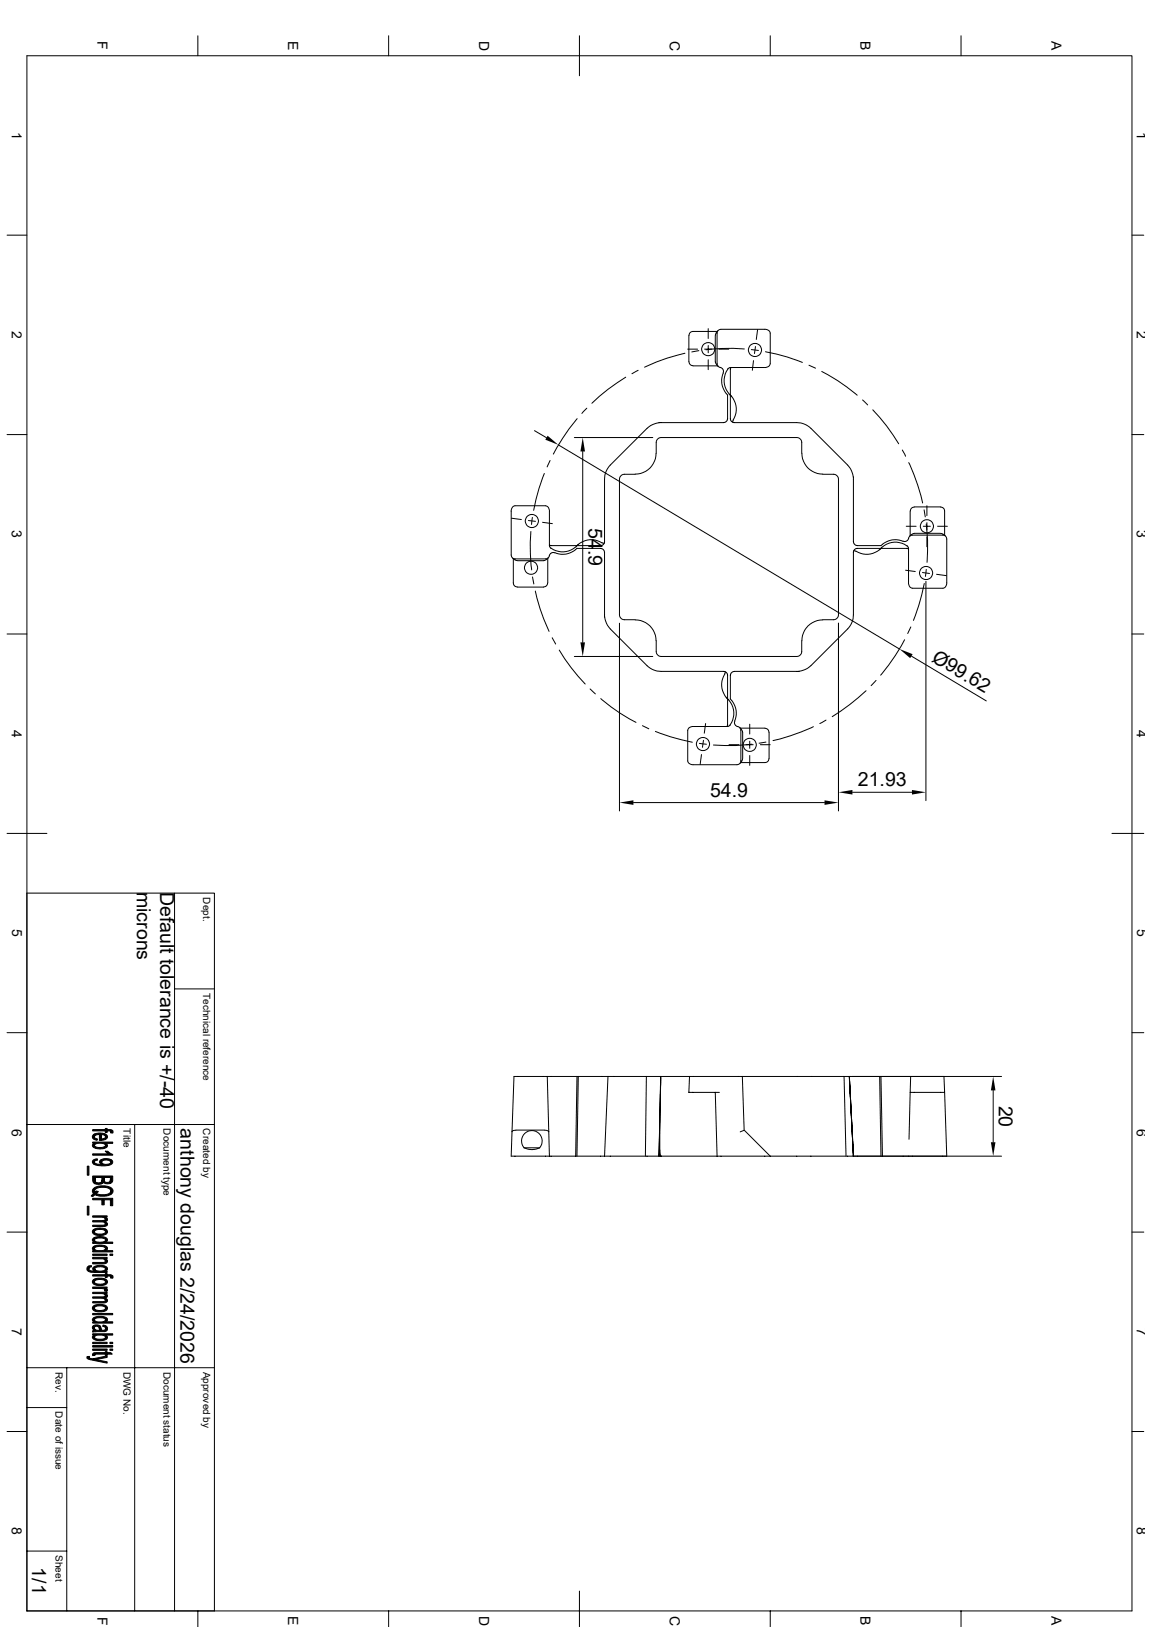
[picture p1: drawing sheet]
<svg xmlns="http://www.w3.org/2000/svg" width="297mm" height="420mm" viewBox="0 0 297 420" stroke-linecap="round" stroke-linejoin="round" font-family="sans-serif">
<g fill="none" stroke="#000" stroke-width=".26">
<path d="M6.9 14.4h285.2v401.4h-285.2zM51.1 9.2v5.2M100.3 9.2v5.2M149.5 9.2v10.4M198.8 9.2v5.2M248 9.2v5.2M1.8 60.7h5.1M292.1 60.7h3M161.5 97.4a48.5 48.5 0 0 0-8.8 6.7M164.7 95.6l-1.6 .9M176.7 91.2a48.8 48.8 0 0 0-10.4 3.6M177.5 90.1h2.5"/>
<path d="M177.8 86.6v6.8M177.8 93.4l.3 .7 .7 .3M178.8 94.4h6.4M180.3 90.5l-1.8 .3M181.8 90.1h1.9M182.8 84.8v2.6M182.8 89.2v1.9M182.8 92.9v2.5M184.6 86.6v6.8M184.6 93.4l.2 .5 .5 .7M184.8 86l-.2 .6M185.1 85.6h-6.3l-.7 .3-.3 .7"/>
<path d="M185.2 85.4l-.4 .6M185.5 90.1h2.5M185.8 94.8l.6 .4 .3 .7a5.9 5.9 0 0 0 1 6.1v6.2l-.1 .4-.5 .4-17 .1M187.8 95.3a5.2 5.2 0 0 0 1 7.1 5.7 5.7 0 0 1 .3 6.3v.3M188.6 94.9l-.9 .4M188.6 94.9h8.8a1.28 1.28 0 0 0 1.4-1v-7.9a1.3 1.3 0 0 0-1.4-1h-11.3l-.8 .3-.3 .7v7.9l.3 .6 .5 .4M188.6 94.9l-.1 13.3 .3 .6 .6 .3h16.2a5.3 5.3 0 0 1 3.7 1.5l9.4 9.5 1 1.4 .5 1.6M192.1 90.1a47.9 47.9 0 0 0-9.9 .2M193.9 90.3l1.8 .2M194.4 93.1l-.3 2.5M194.9 89.5l-.2 1.8M195.5 85.1l-.3 2.5"/>
<path d="M197.5 90.8a45.9 45.9 0 0 1 9.6 2.8M208.7 94.3l1.7 .7M212 95.9a46.5 46.5 0 0 1 9.2 6.1M1.8 112.2h5.1M137.9 111.2l3.1 1.8M141.9 118.9l-.7 1.6M144.1 114.9l88 52.6M148.2 112.9h20.2M148.9 108.1a47.9 47.9 0 0 0-6.1 9.1M150.4 116.5v49.3M151.4 105.4l-1.2 1.3M169.3 117a5.3 5.3 0 0 1-5.4 5.4"/>
<path d="M169.3 117l.1-3.1 .6-.8 .6-.2h35l.6 .2 .6 .8 .1 3.1M170.1 109.1l-1.7 .5-1.4 1-9.5 9.5a5.3 5.3 0 0 0-1.5 3.6v16.3l-.3 .5-.5 .3-13.4-.1M188.3 101.8l.5 .5M206.9 117a5.3 5.3 0 0 0 5.4 5.4M222.6 103.3l1.3 1.2M225.2 105.8a48 48 0 0 1 6.7 8.8M232.8 116.2l.9 1.6M234.5 119.4a47.7 47.7 0 0 1 3.6 10.4M292.1 112.2h3M132 133.8l2.5 .3M136.4 134.4l1.8 .2M137 137.2a47.6 47.6 0 0 0 .2 9.9"/>
<path d="M137.4 133.6l-.2 1.8M140 134.8l2.5 .4M140.5 122.2a48.1 48.1 0 0 0-2.8 9.5M141.8 132a1.28 1.28 0 0 0-1-1.4h-7.9a1.3 1.3 0 0 0-1 1.4v11.3l.3 .7 .7 .3h7.9l.6-.2 .4-.6M141.8 132v8.7M163.9 122.4l-3.1 .1-.8 .6-.1 .6v35l.3 .9 .9 .4a9.3 9.3 0 0 1 5.5 .7 5.3 5.3 0 0 1 2.7 4.7M212.3 122.4l3.1 .1 .8 .6 .2 .6v35l-.4 .9-.9 .4a9.9 9.9 0 0 0-4.9 .4 5.4 5.4 0 0 0-3.3 5M220.2 123.1l.1 17.1 .4 .5 .4 .1h6.2a6.2 6.2 0 0 1 6.3-1l.5-.3 .4-.6M220.2 123.1h.1M233.8 135.8h2.6M234.4 138.9l.4-.6 .7-.2h7.8l.7 .3 .3 .7v11.4a1.3 1.3 0 0 1-1 1.3h-7.8a1.28 1.28 0 0 1-1.1-1.3v-8.8M235.2 138l-.5 .4"/>
<path d="M235.9 137.7l-.7 .3M235.9 130.9l-.7 .3-.3 .7v6.4M235.9 137.7h6.8M235.9 130.9h6.8M238.3 135.8h1.8M238.5 131.6l.3 1.8M239 135.3a47.9 47.9 0 0 1 .2 9.9M239.2 130.6v2.5M239.2 134.9v1.9M239.2 138.6v2.5M241.9 135.8h2.6M242.7 137.7l.6 .2"/>
<path d="M242.7 130.9l.8 .3 .3 .7v6.3M243.3 137.9l.6 .4M132.3 144.1l1.2 .6M132.5 144.2v6.3l.1 .5 .4 .4 .5 .2 6.8-.1 .7-.3 .3-.7M133.5 144.7h6.8M137.4 148.9l.4 1.8M138.1 152.6a47.2 47.2 0 0 0 3.6 10.4M141 144.4l-.7 .3M141.4 144.1v6.4M141.5 144l-.4 .4M141.8 140.7l.4 .9M143.2 142.7h-.9l-.6 .8"/>
<path d="M143.2 142.7a5.2 5.2 0 0 0 5.7-1.1h6.2l.4 .1 .4 .5 .1 16.9a5.9 5.9 0 0 0 1.9 3.7l9.1 9a5.3 5.3 0 0 0 3.6 1.5h16.3l.5 .3 .3 .6-.1 13.3M148.5 141.2a5.1 5.1 0 0 1-6.3 .3M149.2 140.5l-.5 .5M155.3 140.1a5.1 5.1 0 0 0-6.7 1.1M155.3 140.1l.6 .2M227.5 141.4l-.5 .5M227.6 141.2a5.7 5.7 0 0 1-7.1 1h-.2M233.7 147.2l2.5 .3M234 140.9a5.1 5.1 0 0 0-6.3 .3M234 140.8l.4 .9M234.4 141.7l-13.3-.1-.6 .3-.3 .6v16.2a5.3 5.3 0 0 1-1.5 3.6l-9.4 9.5-1.5 1-1.6 .5M238 147.8l1.9 .2"/>
<path d="M238.5 150.6a51.8 51.8 0 0 1-2.8 9.5M238.9 150.1v56.6M239 147l-.2 1.8M241.7 148.3l2.5 .3M1.8 163.7h5.1M142.5 164.6l.9 1.6M144.3 167.8a48 48 0 0 0 6.7 8.8M148.2 169.5h20.2M152.3 177.8l1.3 1.3M159.9 160.9v48.4M169.3 165.4l.1 3.1 .6 .8 .6 .2h35l.6-.2 .6-.8 .1-3.1M187 174a5.1 5.1 0 0 0 1.1 6.7"/>
<path d="M187.2 173.4l-.2 .6M206.2 173.3l-17.1 .1-.5 .4-.1 .4v6.2a6.2 6.2 0 0 1 1 6.2l.3 .6 .6 .4M206.2 173.3h.1M216.4 160.9v48.4M223.5 178.3a55.8 55.8 0 0 1-8.7 6.7M226.1 175.6l-1.3 1.4M233.4 165.1a49.9 49.9 0 0 1-6.2 9.2M235 161.8l-.8 1.7M235.2 169.4l19.3 11.5M292.1 163.7h3M155 180.3a44.7 44.7 0 0 0 9.1 6.2M165.8 187.3l1.6 .8"/>
<path d="M169.1 188.8a51.8 51.8 0 0 0 9.5 2.8M180.5 191.9l1.8 .2M181 194.8l-.3 2.5M181.5 191.1l-.2 1.8M182.1 186.8l-.4 2.5M187.4 180.1l.5 .5M187.6 187.5h-8.7a1.28 1.28 0 0 0-1.4 1.1v7.8a1.3 1.3 0 0 0 1.4 1h11.3l.7-.3 .3-.7v-7.8l-.2-.7-.6-.4M188.1 180.8a4.8 4.8 0 0 1 0 6.6l-.5 .1M188.1 192.2h2.6M190.9 187.8l.4 .5M191 188h6.4l.7 .3 .3 .7 .1 6.8-.4 .8-.7 .2h-6.3M191.3 188.3l.3 .7"/>
<path d="M191.6 195.8l-.6 1.2M191.6 189v6.8M192.5 192.2h1.9M193.5 186.9v2.6M193.5 191.3v1.9M193.5 195v2.6M194.1 192.1a48.2 48.2 0 0 1-10 .2M196.2 192.2h2.6M197.7 191.6l-1.8 .3M209.9 187.6a50.5 50.5 0 0 1-10.4 3.6M213.1 185.9l-1.6 .9M1.8 215.1h10.3"/>
<path d="M163.4 207.2h49.4M220 204.5h15.3M286.9 215.1h8.2M6.9 230.5h48.4v185.3M45 230.5v185.3M45 255.3h10.3M1.8 266.6h5.1M141.2 277.9h-8.6l-.5 14.2M141.2 277.9h15.7M141.2 277.9l.6 20.6M148.9 277.9l-.4 20.6M149.2 277.9l-.3 20.6"/>
<path d="M156.9 277.9l-.9 20.5M156.9 277.9h21M166.8 277.9l-.3 20.5M170.5 278.3l-.2 18.4v1.2l.3 .5M170.5 277.9l-.4 20.5zM177.9 277.9h13.7M177.9 277.9l-.1 4.1h7.8M191.6 277.9h43.4M191.6 277.9l.4 13.8 6.8 6.7M217.8 277.9l.5 20.5M219.2 278.3l1 20.1-1-20.5 1 20.5M220 277.9h38.4"/>
<path d="M227 277.9l.3 20.5M227.3 277.9l.4 20.5M235 277.9h1M235 277.9l-.4 16.2M242.6 277.9h1l.2 4.1 .5 16.4h-1M292.1 266.6h3M6.9 290.3h48.4M34.8 290.3v125.5M132.1 292.1l-.2 6.3h9.9M133.1 291.7h.1M133.1 291.8h-.7l-.3 .3M133.1 291.7h7.4"/>
<path d="M135.2 296.3h4.1l-1.8 .5-1.1-.1zM135.2 296.2a2.67 2.67 0 0 1 .2-3.6 2.67 2.67 0 0 1 3.7 0 2.67 2.67 0 0 1 .2 3.6M140.6 291.7h.1M140.6 291.8h.5l.5 .3M141.8 298.4h6.7M148.5 298.4h7.5M156 298.4h14.6M170.6 298.4h14.4M184.6 282l.4 16.5M185 298.4h13.8M192 291.8l-1 .4M198.8 298.4h21.4"/>
<path d="M220.2 298.4h7.5M220.2 298.4h.1M220.4 298.4h38M227.7 298.4h7.8M234.9 282h8.9M256.3 281.5v13.4M1.8 318.1h5.1M292.1 318.1h3M6.9 353.1h48.4M17.2 353.1v62.7M1.8 369.5h5.1M6.9 363.3h10.3"/>
<path d="M292.1 369.5h3M6.9 400.4h10.3M51.1 415.8v4.1M100.3 415.8v4.1M149.5 410.7v9.2M198.8 415.8v4.1M248 415.8v4.1"/>
<circle cx="182.7" cy="90.1" r="1.69"/>
<circle cx="194.8" cy="90.3" r="1.69"/>
<circle cx="137.2" cy="134.5" r="1.69"/>
<circle cx="239.2" cy="135.9" r="1.69"/>
<circle cx="137" cy="146.6" r="1.69"/>
<circle cx="239" cy="147.9" r="1.69"/>
<circle cx="181.4" cy="192.1" r="1.69"/>
<circle cx="193.4" cy="192.3" r="1.69"/>
</g>
<g fill="#000" stroke="#000" stroke-width=".26">
<path d="M24.3 295.1l.1 .6z" fill-rule="evenodd"/>
<path d="M24 293l.3-.3 .1 .9 .7 .4v.3a.92 .92 0 0 1-1-.3 .92 .92 0 0 1-.1-1z" fill-rule="evenodd"/>
<path d="M24 299.5l1-.4 .2 .4-.7 .2-.2 .9a.68 .68 0 0 1-.3-1.1z" fill-rule="evenodd"/>
<path d="M24.3 292.7l1.1-.2 1.5 .1 .3 .2v.7l-.3-.5-.7-.1-.1 1.5h-.4v-1.5l-1 .1-.3 .5z" fill-rule="evenodd"/>
<path d="M26.2 292.9v1.1h.1l.8-.3 .1-.9a.77 .77 0 0 1 .5 .9 .77 .77 0 0 1-.9 .6l-.7 .1z" fill-rule="evenodd"/>
<path d="M24 295.3l.3-.2 .1 .6a2.11 2.11 0 0 0 2.5 .3l.3-.3v-.6a.64 .64 0 0 1 .5 .8 .64 .64 0 0 1-.7 .5l-1.3 .2a1.66 1.66 0 0 1-1.9-1z" fill-rule="evenodd"/>
<path d="M27.2 297.2h.6l.2 .2-.1 .5z" fill-rule="evenodd"/>
<path d="M23.9 291.6h3.3v-.3h.4v.3h1v.6l-.4-.3h-.6v.5h-.4v-.5h-3.3z" fill-rule="evenodd"/>
<path d="M26.1 299.3l.9-.2 1.2 .1 .4 .1v.7a1.44 1.44 0 0 0-2.4 0z" fill-rule="evenodd"/>
<path d="M23.9 294.8h5.2v.3h-1.9v.6a2.28 2.28 0 0 0-2.8-.2v-.4h-.5z" fill-rule="evenodd"/>
<path d="M23.9 297.9h4l.1-.5 1.1 .6v.2h-5.2z" fill-rule="evenodd"/>
<path d="M24.3 299.9a2.03 2.03 0 0 0 2.1 .7v-.3a1.77 1.77 0 0 0 2.2-.3v-.7a.75 .75 0 0 1 .5 .9 .75 .75 0 0 1-.9 .6l-1 .1h-2l-.9-.3z" fill-rule="evenodd"/>
<path d="M28.6 291.6l.5 .2v.7l-.6-.1z" fill-rule="evenodd"/>
<path d="M22.5 301h.4v2.4h-.4z" fill-rule="evenodd"/>
<path d="M22.5 311.4h.4v2.2h-.4z" fill-rule="evenodd"/>
<path d="M24 308.3l.2-.2-.2 .8-.5-.2z" fill-rule="evenodd"/>
<path d="M24.8 307.5l.6 .1-.6 .5z" fill-rule="evenodd"/>
<path d="M24.6 304v.7a.89 .89 0 0 0 .8 .7 .89 .89 0 0 0 .9-.8l-.1 1h-1.6z" fill-rule="evenodd"/>
<path d="M25.8 299.6l.3-.3 .3 1.3-.7-.4z" fill-rule="evenodd"/>
<path d="M23.9 315.1h2.5l.7-.2 .1 1-.4-.4-2.9-.1z" fill-rule="evenodd"/>
<path d="M24.3 317.3l.8-.3 1.6 .1 .5 .1v.8a2.04 2.04 0 0 0-2.6-.4l-.2 .4z" fill-rule="evenodd"/>
<path d="M27.1 314.2l.1 .5z" fill-rule="evenodd"/>
<path d="M23.9 313.9h3.7v.3h-.5v.3l-.8-.3h-2.4z" fill-rule="evenodd"/>
<path d="M27.3 314.2a.58 .58 0 0 1 .4 .7 .58 .58 0 0 1-.6 .4z" fill-rule="evenodd"/>
<path d="M23.9 316.3l3.1-.1 .2-.8a.62 .62 0 0 1 .5 .8 .62 .62 0 0 1-.8 .4h-3z" fill-rule="evenodd"/>
<path d="M24 317.5l.3-.2 .1 .7a2 2 0 0 0 2.6 .3l.2-.2v-.9a.81 .81 0 0 1 .5 1 .81 .81 0 0 1-.9 .6l-.9 .1a1.6 1.6 0 0 1-2.1-1z" fill-rule="evenodd"/>
<path d="M26.9 304v.6a.8 .8 0 0 0 .8 .6 .8 .8 0 0 0 .8-.7v1h-1.3l-.4-.1z" fill-rule="evenodd"/>
<path d="M24.4 307.5l.2 .3 .2-.3 .1 .6 1.6 .3a1.69 1.69 0 0 0 2.1-.9v.9l-1.5 .4h-1.3l-1.4-.4z" fill-rule="evenodd"/>
<path d="M23.9 303.6h5.2v1.2l-.6 .7v-1.5h-1.6l-.1 1.4-.1-.2-.4 .3v-1.5h-1.7l-.1 1.6-.5-.5z" fill-rule="evenodd"/>
<path d="M23.9 309.3h5.2v1.9h-.6v-1.5h-1.6v1.3h-.6v-1.3h-2.4z" fill-rule="evenodd"/>
<path d="M24.1 306.8l1.3-.6h2.2a1.36 1.36 0 0 1 1.5 1.6l-.5 .6v-.9a1.53 1.53 0 0 0-1.9-1h-.5a1.53 1.53 0 0 0-1.8 1v.9l-.2 .3v-.6a.88 .88 0 0 1-.1-1.3z" fill-rule="evenodd"/>
<path d="M22.9 326.8l.7-.1-.1 .4-.4 .1-.2 .3z" fill-rule="evenodd"/>
<path d="M23.9 339h5.2v.4h-5.2z" fill-rule="evenodd"/>
<path d="M24.1 319.6l.2-.2 .1 1.3a.58 .58 0 0 1-.5-.4 .58 .58 0 0 1 .2-.7z" fill-rule="evenodd"/>
<path d="M24.1 321.8l.2-.2 .1 1.2-.6-.4z" fill-rule="evenodd"/>
<path d="M22.6 327.1l.3-.3v.7a1.09 1.09 0 0 0 1.5 .6v.4a1.69 1.69 0 0 1-2-.9z" fill-rule="evenodd"/>
<path d="M24.3 330.2l1-.3 1.5 .1 .4 .2v.7a2.12 2.12 0 0 0-2.7-.3l-.1 .3z" fill-rule="evenodd"/>
<path d="M23.9 334.8l3.2-.2 .1 1-.1-.3-.5-.1-2.7-.1z" fill-rule="evenodd"/>
<path d="M24.3 337l1.1-.3 1.5 .1 .3 .2v.7a1.77 1.77 0 0 0-2.1-.6l-.5 .3-.2 .3z" fill-rule="evenodd"/>
<path d="M27.2 327.6v.5z" fill-rule="evenodd"/>
<path d="M27.1 324.9l.1 .6z" fill-rule="evenodd"/>
<path d="M27.1 333.9l.1 .5z" fill-rule="evenodd"/>
<path d="M23.9 324.6h3.7v.3h-.5v.3l-.6-.2h-2.6z" fill-rule="evenodd"/>
<path d="M24.5 327.6a1.98 1.98 0 0 0 2.3 .4l.4-.4v.5h.4v.4h-3.2z" fill-rule="evenodd"/>
<path d="M23.9 332.2h3.7v.4h-.5v.4l-.7-.4h-2.5z" fill-rule="evenodd"/>
<path d="M23.9 333.6h3.7v.3h-.5v.3l-.7-.3h-2.5z" fill-rule="evenodd"/>
<path d="M23.9 323.7h3.7v.4h-3.7z" fill-rule="evenodd"/>
<path d="M24.3 319.4l1.8-.2a1.37 1.37 0 0 1 1.6 1l-.5 .4v-.5a2.3 2.3 0 0 0-2.5-.4l-.3 .4z" fill-rule="evenodd"/>
<path d="M24.3 321.6l1.8-.2a1.31 1.31 0 0 1 1.6 .9l-.5 .5v-.5a2.3 2.3 0 0 0-2.5-.4l-.3 .4z" fill-rule="evenodd"/>
<path d="M23.9 325.9h2.9l.4-.3 .1-.6a.69 .69 0 0 1 .4 .9 .69 .69 0 0 1-.9 .3l-2.9 .1z" fill-rule="evenodd"/>
<path d="M24.1 327.1l1-.4 1-.1a1.43 1.43 0 0 1 1.6 1l-.5 .5v-.5a1.95 1.95 0 0 0-2.3-.5l-.4 .4-.1 1v-.4l-.5-.5z" fill-rule="evenodd"/>
<path d="M24.1 330.4l.2-.2 .1 .7a1.7 1.7 0 0 0 2.1 .5l.7-.3v-.9a.83 .83 0 0 1 .5 1 .83 .83 0 0 1-1 .6l-.5 .1a2.06 2.06 0 0 1-2.4-.9z" fill-rule="evenodd"/>
<path d="M27.1 332.6l.6 .3-.1 .5-.6-.2z" fill-rule="evenodd"/>
<path d="M27.3 333.9a.58 .58 0 0 1 .4 .7 .58 .58 0 0 1-.6 .5z" fill-rule="evenodd"/>
<path d="M23.9 336h2.9l.4-.3v-.6a.64 .64 0 0 1 .5 .8 .64 .64 0 0 1-.8 .4h-3z" fill-rule="evenodd"/>
<path d="M24 337.2l.3-.2 .1 .7a2.12 2.12 0 0 0 2.7 .2l.1-.9a.83 .83 0 0 1 .5 1 .83 .83 0 0 1-1 .5l-.5 .1a1.92 1.92 0 0 1-2.4-.9z" fill-rule="evenodd"/>
<path d="M23.9 329.1h3.3v-.3h.4v.3h1v.6l-.4-.3h-.6v.4h-.4v-.4h-3.3z" fill-rule="evenodd"/>
<path d="M28.4 323.7h.7v.4h-.7z" fill-rule="evenodd"/>
<path d="M23.9 320.7h.5v-.4a2.24 2.24 0 0 0 2.8-.2v.5h1.9v.4h-5.2z" fill-rule="evenodd"/>
<path d="M23.9 322.8h.5v-.3a2.5 2.5 0 0 0 2.8-.1v.4h1.9v.4h-5.2z" fill-rule="evenodd"/>
<path d="M28.6 329.1l.5 .2v.6h-.6z" fill-rule="evenodd"/>
<path d="M22.5 350.2l.6-.1-.1 .8-.5-.3z" fill-rule="evenodd"/>
<path d="M23.9 347.3h5.2v.4h-5.2z" fill-rule="evenodd"/>
<path d="M24.3 342.8l.1 .7z" fill-rule="evenodd"/>
<path d="M24.1 340.2l.2-.1 .1 1.1-.6-.5z" fill-rule="evenodd"/>
<path d="M24.3 344.7l.1 .4z" fill-rule="evenodd"/>
<path d="M24.1 349.3l.4-.1v.7h-.6z" fill-rule="evenodd"/>
<path d="M23.9 342.3a1.65 1.65 0 0 1 2 0l-.1 1.1a.96 .96 0 0 0-1.1-1l-.4 .2v.8l-.4-.5z" fill-rule="evenodd"/>
<path d="M26.6 342.1l.6 .1v.7l-.1-.3-.6-.2z" fill-rule="evenodd"/>
<path d="M23.9 350.8l3.7-.8v.4l-2.8 .5z" fill-rule="evenodd"/>
<path d="M23 350.4l.4 .3 4.2 .8v.4l-4.5-1z" fill-rule="evenodd"/>
<path d="M23.9 346.5h3.7v.3h-3.7z" fill-rule="evenodd"/>
<path d="M23.9 348.2h3.7v.4h-3.7z" fill-rule="evenodd"/>
<path d="M24.3 340.1l1.9-.3a1.1 1.1 0 0 1 1.5 1.1l-.5 .3v-.5a2.02 2.02 0 0 0-2.3-.5l-.5 .5z" fill-rule="evenodd"/>
<path d="M24.4 343l.5 .4h.9l.1-1.1 .1 .2a.72 .72 0 0 0 .3 .8 .72 .72 0 0 0 .8 0l.1-1.1a.84 .84 0 0 1 .5 1.1 .84 .84 0 0 1-1.2 .4l-2.6 .2v-.4h.5z" fill-rule="evenodd"/>
<path d="M24.1 344.8l.2-.1 .1 .4a1.85 1.85 0 0 0 2.1 .6l.6-.3 .1-.8a.68 .68 0 0 1 .5 .9 .68 .68 0 0 1-.8 .4l-1.2 .2a1.44 1.44 0 0 1-1.8-1.1z" fill-rule="evenodd"/>
<path d="M24.5 349.2h2.7v-.3h.4v.3h1l.4 .3h-1.4v.4h-.4v-.4h-2.6l-.1 .2z" fill-rule="evenodd"/>
<path d="M28.4 346.5h.7v.3h-.7z" fill-rule="evenodd"/>
<path d="M28.4 348.2h.7v.4h-.7z" fill-rule="evenodd"/>
<path d="M23.9 341.2h.5v-.3a2.5 2.5 0 0 0 2.8-.1v.4h1.9v.3h-5.2z" fill-rule="evenodd"/>
<path d="M23.9 344.3h5.2v.3h-1.9v.6a2.2 2.2 0 0 0-2.6-.4l-.2 .2v-.4h-.5z" fill-rule="evenodd"/>
</g>
<path d="M141.3 112.5l2.8 2.4-3.4-1.4zM150.4 112.9l.6 3.6h-1.2zM149.8 165.8h1.2l-.6 3.7zM232.1 167.5l3.4 1.4-.6 1zM159.9 207.2l3.5-.6v1.2zM212.8 206.6l3.6 .6-3.6 .6zM216.4 204.5l3.6-.6v1.2zM235.3 203.9l3.6 .6-3.6 .6zM256.3 277.9l.6 3.6h-1.2zM255.7 294.9h1.2l-.6 3.5z" fill="#000"/>
<g font-size="5">
<text x="151.9" y="136.3" transform="rotate(90 151.9 136.3)">54.9</text>
<text x="240.2" y="170.5" transform="rotate(31 240.2 170.5)">Ø99.62</text>
<text x="221.4" y="203">21.93</text>
<text x="183.2" y="205.7">54.9</text>
<text x="35.3" y="230.2" transform="rotate(90 35.3 230.2)">microns</text>
<text x="41.4" y="230.2" transform="rotate(90 41.4 230.2)">Default tolerance is +/-40</text>
<text x="257.8" y="285.4" transform="rotate(90 257.8 285.4)">20</text>
<text x="46.6" y="291.3" transform="rotate(90 46.6 291.3)">anthony douglas 2/24/2026</text>
<text x="8.3" y="404.6" transform="rotate(90 8.3 404.6)">1/1</text>
</g>
<g font-size="3.6">
<text x="25.1" y="10.7" transform="rotate(90 25.1 10.7)">F</text>
<text x="74.4" y="10.6" transform="rotate(90 74.4 10.6)">E</text>
<text x="123.6" y="10.5" transform="rotate(90 123.6 10.5)">D</text>
<text x="172.8" y="10.5" transform="rotate(90 172.8 10.5)">C</text>
<text x="222.1" y="10.6" transform="rotate(90 222.1 10.6)">B</text>
<text x="271.3" y="10.6" transform="rotate(90 271.3 10.6)">A</text>
<text x="3.1" y="34" transform="rotate(90 3.1 34)">1</text>
<text x="293.4" y="34" transform="rotate(90 293.4 34)">1</text>
<text x="3.1" y="85.4" transform="rotate(90 3.1 85.4)">2</text>
<text x="293.4" y="85.4" transform="rotate(90 293.4 85.4)">2</text>
<text x="3.1" y="136.9" transform="rotate(90 3.1 136.9)">3</text>
<text x="293.4" y="136.9" transform="rotate(90 293.4 136.9)">3</text>
<text x="3.1" y="188.4" transform="rotate(90 3.1 188.4)">4</text>
<text x="293.4" y="188.4" transform="rotate(90 293.4 188.4)">4</text>
<text x="3.1" y="239.9" transform="rotate(90 3.1 239.9)">5</text>
<text x="293.4" y="239.9" transform="rotate(90 293.4 239.9)">5</text>
<text x="3.1" y="291.3" transform="rotate(90 3.1 291.3)">6</text>
<text x="293.4" y="291.3" transform="rotate(90 293.4 291.3)">6</text>
<text x="3.1" y="342.8" transform="rotate(90 3.1 342.8)">7</text>
<text x="293.4" y="342.8" transform="rotate(90 293.4 342.8)">7</text>
<text x="3.1" y="394.3" transform="rotate(90 3.1 394.3)">8</text>
<text x="293.4" y="394.3" transform="rotate(90 293.4 394.3)">8</text>
<text x="25.1" y="417.3" transform="rotate(90 25.1 417.3)">F</text>
<text x="74.4" y="417.2" transform="rotate(90 74.4 417.2)">E</text>
<text x="123.6" y="417.1" transform="rotate(90 123.6 417.1)">D</text>
<text x="172.8" y="417.1" transform="rotate(90 172.8 417.1)">C</text>
<text x="222.1" y="417.2" transform="rotate(90 222.1 417.2)">B</text>
<text x="271.3" y="417.2" transform="rotate(90 271.3 417.2)">A</text>
</g>
<g font-size="2.6">
<text x="52.5" y="231.6" transform="rotate(90 52.5 231.6)">Dept.</text>
<text x="52.5" y="256.3" transform="rotate(90 52.5 256.3)">Technical reference</text>
<text x="31.9" y="291.3" transform="rotate(90 31.9 291.3)">Title</text>
<text x="42.2" y="291.3" transform="rotate(90 42.2 291.3)">Document type</text>
<text x="52.5" y="291.3" transform="rotate(90 52.5 291.3)">Created by</text>
<text x="14.4" y="354.1" transform="rotate(90 14.4 354.1)">Rev.</text>
<text x="31.9" y="354.1" transform="rotate(90 31.9 354.1)">DWG No.</text>
<text x="42.2" y="354.1" transform="rotate(90 42.2 354.1)">Document status</text>
<text x="52.5" y="354.1" transform="rotate(90 52.5 354.1)">Approved by</text>
<text x="14.4" y="364.4" transform="rotate(90 14.4 364.4)">Date of issue</text>
<text x="14.4" y="401.4" transform="rotate(90 14.4 401.4)">Sheet</text>
</g>
</svg>
